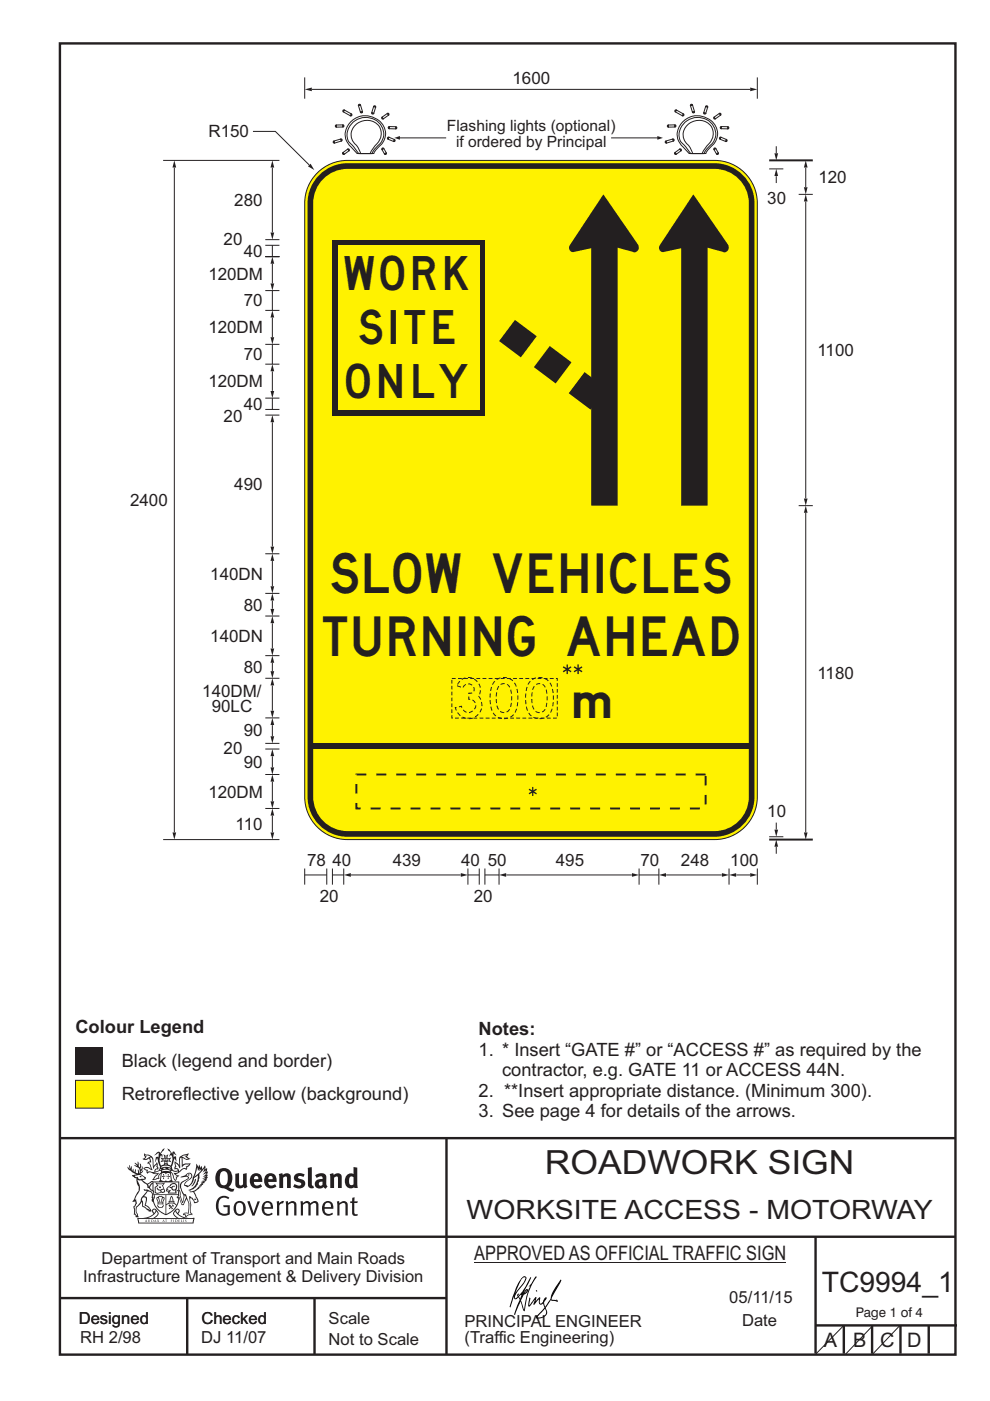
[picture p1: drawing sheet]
<svg xmlns="http://www.w3.org/2000/svg" width="210mm" height="297mm" viewBox="0 0 210 297" stroke-linecap="round" stroke-linejoin="round" font-family="sans-serif">
<g fill="none" stroke="#231f20" stroke-width=".51">
<path d="M12.7 9.2h190v278h-190zM12.7 241.3h189.9M94.7 241.4v45.8M12.7 275.2h82M12.7 262.2h190.1M39.7 275.2v12M66.7 275.2v12M173 262.2v24.8M173 281h30M179 281v6M185 281v6M191 281v6"/>
<path d="M197 281v6"/>
</g>
<g fill="#231f20">
<path d="M47 248.5a2.55 2.55 0 0 0 0 2.7l.3 .1a.81 .81 0 0 0 1-.9v-.6a1.04 1.04 0 0 0-1.1-1.5zM46.3 248.1a1.82 1.82 0 0 1 2.1-.2 1.82 1.82 0 0 1 .9 1.9 2.29 2.29 0 0 1-.8 1.9l.7 .3h.5l-.2 .6a2.87 2.87 0 0 1-2-.7 2.12 2.12 0 0 1-1.7-3.1z" fill-rule="evenodd"/>
<path d="M49.9 248.9l.8-.2v2a.46 .46 0 0 0 .2 .6 .46 .46 0 0 0 .7-.2v-2.2l.7-.2v2.4l.2 .5-.6 .4-.2-.3a1.02 1.02 0 0 1-1.2 .2 1.02 1.02 0 0 1-.6-1.1z" fill-rule="evenodd"/>
<path d="M54 249.5l-.1 .5h.9a.49 .49 0 0 0-.2-.6 .49 .49 0 0 0-.6 .1zM53.4 249.2a1.34 1.34 0 0 1 1.6-.3 1.34 1.34 0 0 1 .6 1.5v.2h-1.7a.77 .77 0 0 0 .5 .8 .77 .77 0 0 0 .9-.3l.3 .4a1.59 1.59 0 0 1-2.1 .2 1.59 1.59 0 0 1-.4-2z" fill-rule="evenodd"/>
<path d="M57 249.5l-.1 .5h.9a.49 .49 0 0 0-.2-.6 .49 .49 0 0 0-.6 .1zM56.4 249.2a1.34 1.34 0 0 1 1.6-.3 1.34 1.34 0 0 1 .7 1.5v.2h-1.8a.77 .77 0 0 0 .5 .8 .77 .77 0 0 0 .9-.3l.3 .4a1.59 1.59 0 0 1-2 .2 1.59 1.59 0 0 1-.5-2z" fill-rule="evenodd"/>
<path d="M59.1 248.9l.8-.2 .1 .4a.95 .95 0 0 1 1-.3 .95 .95 0 0 1 .7 .8v2.3h-.8v-2.3a.46 .46 0 0 0-.8 .1v2.2h-.9z" fill-rule="evenodd"/>
<path d="M62.5 249.1a1.75 1.75 0 0 1 2.1-.1l-.2 .5-.6-.2a.43 .43 0 0 0-.6 .3l.4 .3a1.04 1.04 0 0 1 1.2 1.2 1.04 1.04 0 0 1-1.4 .9l-1.2-.4 .3-.6 1 .4 .4-.4a.88 .88 0 0 0-1-.5l-.4-.2-.1-.4z" fill-rule="evenodd"/>
<path d="M65.3 247.6l.8-.2 .1 3.8 .2 .2 .2 .5a.88 .88 0 0 1-1-.1 .88 .88 0 0 1-.3-1z" fill-rule="evenodd"/>
<path d="M67.8 250.6a.43 .43 0 0 0-.1 .7 .43 .43 0 0 0 .7-.1v-.7zM66.8 249.2a1.7 1.7 0 0 1 2.4 .1v1.8l.3 .4-.4 .5-.5-.3a1.03 1.03 0 0 1-1.7-.2 1.03 1.03 0 0 1 .8-1.5h.7v-.4a.8 .8 0 0 0-1.2 .1z" fill-rule="evenodd"/>
<path d="M69.9 248.9l.8-.2 .1 .4a.95 .95 0 0 1 1-.3 .95 .95 0 0 1 .7 .8v2.3h-.8v-2.3a.46 .46 0 0 0-.8 .1v2.2h-.8z" fill-rule="evenodd"/>
<path d="M74.3 249.5a1.48 1.48 0 0 0 0 1.7l.4 .1 .3-.2v-1.5l-.3-.2zM75 247.4l.8 .2 .1 4.3h-.7l-.1-.2a1.26 1.26 0 0 1-1.4 0 1.26 1.26 0 0 1-.6-1.3 1.29 1.29 0 0 1 .5-1.3 1.29 1.29 0 0 1 1.4-.2z" fill-rule="evenodd"/>
<path d="M46.4 253.9a1.72 1.72 0 0 1 2.2 0l-.2 .3a1.24 1.24 0 0 0-1.4-.1 1.24 1.24 0 0 0-.7 1.3 1.49 1.49 0 0 0 1.3 2l.7-.2v-1.3h-.9l-.1-.4h1.4v2a1.93 1.93 0 0 1-2.2-.1 1.93 1.93 0 0 1-.7-2.2l.2-.7z" fill-rule="evenodd"/>
<path d="M50.3 255.2a1.65 1.65 0 0 0 .3 2.2 .99 .99 0 0 0 1-1.5 .78 .78 0 0 0-.4-.8 .78 .78 0 0 0-.9 .1zM50 254.9a1.33 1.33 0 0 1 1.6-.1 1.33 1.33 0 0 1 .5 1.5 1.31 1.31 0 0 1-1.3 1.5 1.31 1.31 0 0 1-1.3-1.6l.1-.5z" fill-rule="evenodd"/>
<path d="M52.5 254.7l.4-.1 .9 2.6 .8-2.5h.5l-1.1 3h-.5z" fill-rule="evenodd"/>
<path d="M56.2 255.2l-.2 .7h1.4a.7 .7 0 0 0-.3-.8 .7 .7 0 0 0-.9 .1zM55.9 255a1.22 1.22 0 0 1 1.5-.2 1.22 1.22 0 0 1 .5 1.5h-1.9a.93 .93 0 0 0 .5 1 .93 .93 0 0 0 1.2-.2l.1 .3a1.43 1.43 0 0 1-1.7 .1 1.43 1.43 0 0 1-.6-1.7z" fill-rule="evenodd"/>
<path d="M58.7 254.8l.4-.2 .1 .5 .4-.3 .6-.2-.2 .6a.66 .66 0 0 0-.8 .6v1.9h-.4z" fill-rule="evenodd"/>
<path d="M60.6 254.8l.4-.2 .1 .5a.94 .94 0 0 1 1-.4 .94 .94 0 0 1 .8 .7v2.3h-.5l-.1-2.5a.81 .81 0 0 0-1.2 .3v2.2h-.4z" fill-rule="evenodd"/>
<path d="M63.7 254.7l.5-.1 .1 .5 .4-.3a.78 .78 0 0 1 1.1 .3 .9 .9 0 0 1 1-.5 .9 .9 0 0 1 .7 .8v2.3h-.4l-.1-2.5a.67 .67 0 0 0-1.1 .3v2.2h-.5v-2.4l-.4-.2-.7 .4v2.2h-.5z" fill-rule="evenodd"/>
<path d="M69 255.2l-.2 .7h1.4a.7 .7 0 0 0-.3-.8 .7 .7 0 0 0-.9 .1zM68.7 255a1.22 1.22 0 0 1 1.5-.2 1.22 1.22 0 0 1 .5 1.5h-1.9a.93 .93 0 0 0 .5 1 .93 .93 0 0 0 1.2-.2l.1 .3a1.44 1.44 0 0 1-1.7 .1 1.44 1.44 0 0 1-.6-1.7z" fill-rule="evenodd"/>
<path d="M71.4 254.8l.5-.2 .1 .5a.94 .94 0 0 1 1-.4 .94 .94 0 0 1 .7 .7v2.3h-.4l-.1-2.5a.81 .81 0 0 0-1.2 .3v2.2h-.5z" fill-rule="evenodd"/>
<path d="M74.7 254l.5-.2v.9h.7l-.1 .4h-.7l.1 2.2 .1 .1h.5l.1 .3a.75 .75 0 0 1-1.2-.6v-2h-.4v-.4h.4z" fill-rule="evenodd"/>
<path d="M30.8 244.9l1.1 .3-.9 .5h-.4l.5-.5zM31.8 245.5l.2-.1a2.44 2.44 0 0 1 .4 2l.1 .4 .7-1-.1 .6 .3 .3a.57 .57 0 0 0-.6 .8l-1-.2-.5 .2 .1-.5-.7-.2 .6-.2 1 .5 .1-.1-.6-1.3-.2-.1 .5-.1zM30.7 244.5l-.2 .4 .3 .4-.6 .4a1.04 1.04 0 0 0 1.4-.1l.2 .7h-.4l-.2 .4a.94 .94 0 0 1 .9 1.1l-.2-.1a1.16 1.16 0 0 0-1.5-.1l.3 .4 .4 .2 .1 .5 .2 .2v-.2a.94 .94 0 0 1 1.1 .2h.9l-1.2 1.2a1.13 1.13 0 0 0 1.2-.2l.4-.1-.1-.4 .5-.7a.83 .83 0 0 0-.6 1.1l-.3-.1-.7 .3 1.1-1.4-.5 .2-.5-.1 1.3-.5-.2-.2-.8 .4v-.3l.2-.2 .3 .1 .1-.3-.2-.4v-.6l-.2-.3-.6 .9v-.7a1.42 1.42 0 0 0-1.7-1.8z" fill-rule="evenodd"/>
<path d="M38.5 245.3l.5-.3 .7-.1-.6 .3 .8 .5h-.3zM38.3 245.5h.2l.1 2a1.69 1.69 0 0 1 1.5-.7l-.7 .5 .1 .5a1.1 1.1 0 0 0-1.5 .6l-.1-.5-.2-.2h-.5l.2-.4-.2-.7a1.42 1.42 0 0 1 .8 1.1l.2-.1zM37.1 246.2l.1 1-.2 .3v.5l.6-.1 .1 .2a.96 .96 0 0 1-1.1-.1l-.1 .1a1.06 1.06 0 0 0 1.3 .2v.1a.72 .72 0 0 1-1 .2l.3 .5 .6 .3-.4 .1-.1 .7-.3-.4-.3-1.1-.4-.4 .4 .9a1.54 1.54 0 0 0 .6 1.2l.2-.3a.58 .58 0 0 1 .5-.7l.1-.2h-.3l-.4-.3 .9-.5a.93 .93 0 0 1 1.1-.5l.1 .2 .2-.1 .1-.5a.99 .99 0 0 0 .7-.9l-1.3 .1-.4 .3v-1.5l.9 .4 .8-.3h-.3l-.5-.4 .4-.7-.7 .2a1.46 1.46 0 0 0-1.3 2.1v.4l-.2-.4z" fill-rule="evenodd"/>
<path d="M35.6 248.9l.2 .1-.1 .4h.3l-.3 .1v.5l-.1-.6h-.3l.3-.1z" fill-rule="evenodd"/>
<path d="M34.6 248.9l.2 .1-.1 .3 .4 .1h-.4v.6l-.1-.5-.3-.1h.3z" fill-rule="evenodd"/>
<path d="M34.3 248.8a.57 .57 0 0 1 .9 .2 .57 .57 0 0 1 .9-.2l.2 1.4-.2 .1a.57 .57 0 0 1-.9-.1 .69 .69 0 0 1-1.1 0zM34.2 248.1l-.3 2.1-.2 .4h2.9l-.1-.4-.3-2.1h-.2v.3l-.8-.1-.9 .1 .1-.3z" fill-rule="evenodd"/>
<path d="M34.2 252.4a.3 .3 0 0 0 .6 0 .3 .3 0 0 0-.6 0zM33.3 251l.3 .3-.3 .3a.79 .79 0 0 0 0 1.3l.8-.2-.1-.3a.55 .55 0 0 1-.7-.6h.1l.1 .3 .4 .1 .8-.2-.4-.7 .4-.3-.7 .1zM33 250.7l1.1 .2 .9-.2-.4 .7 .4 1.1a.56 .56 0 0 1-.8 .3l-.2 .1a.73 .73 0 0 1-.9 .1 .73 .73 0 0 1-.3-.9v-.4l.5-.4z" fill-rule="evenodd"/>
<path d="M35.6 251.9l.7-.5a.58 .58 0 0 1 1-.1 .58 .58 0 0 1-.5 .9l-.2-.3a.43 .43 0 0 1 .6-.3v-.1a.57 .57 0 0 0-.8 .2l-.2-.1-.3 .2 .4 .1a.55 .55 0 0 0 .9 .5v.5h-1.3l.3-.4-.1-.2-.6 .1 .2-.2-.2-.1zM35.4 251.8l-.1 .2a.39 .39 0 0 0 .2 .7l.3-.1-.2 .5h1.9l-.1-.8a.86 .86 0 0 0-.1-1.4 .86 .86 0 0 0-1.3 .4z" fill-rule="evenodd"/>
<path d="M36 254.8h.8v.2h-.8zM36.4 253.8l.2 .8h-.4zM36.4 253.5l-.3 .5-.1 .6h-.2v.4l-.7 .4 .1 .2a1.48 1.48 0 0 1 2.2 .1l.2-.1-.6-.5v-.5h-.2l-.1-.6z" fill-rule="evenodd"/>
<path d="M35.8 255.4l.3 .1 .2 .3 .3-.2-.2-.2a.38 .38 0 0 1 .4 .5l-.1-.2-.3 .3 .3 .2-.3 .2-.1-.3-.4 .3-.1-.2 .4-.3-.2-.1-.1 .1z" fill-rule="evenodd"/>
<path d="M34.5 254h.2v.2l-.3 .6h-.1zM33.6 255.3h.9v.2a.55 .55 0 0 1-.8 .4v-.2h-.2zM33.4 254h.2l.2 .8h-.2zM33.6 255h.8l.1 .1-.8 .1zM33.8 253.7h.5l-.2 1.1h-.2zM33.3 253.8l-.1 .3 .3 1.2a.48 .48 0 0 0-.1 .5 .48 .48 0 0 0 .4 .3l.6-.1a.49 .49 0 0 0 .2-.7l.3-1.2-.1-.3a1.42 1.42 0 0 0-1.5 0z" fill-rule="evenodd"/>
<path d="M33.6 251.6h.5l.1 .3h-.4z" fill-rule="evenodd"/>
<path d="M41.3 250.1l.3-.2-.2 .9-.6 .7h-.2l.5-.7z" fill-rule="evenodd"/>
<path d="M39.7 249l.3-.2 .5 .2a.88 .88 0 0 1-.6 1.1 1.22 1.22 0 0 0-.8 1.3l.5 .2a.72 .72 0 0 0 .9-.4l.5-.8 .2-.6 .8-.6v.3a2.85 2.85 0 0 1-2 2.8l.1 .1a2.13 2.13 0 0 0 1.9-1.5l-.1-.2a2.01 2.01 0 0 0 .3-1.8l1.2-1.3-.4 1 .7-.5-.7 1 .8-.4-.8 .8 .7-.1-.9 .5 .8-.1-.8 .4h.7l-.8 .3 .3 .2h-.4l.2 .4-.4-.1 .2 .3h-.4l.1 .3h-.1a2.16 2.16 0 0 1-2 1l.1 .2h.4a.76 .76 0 0 1 .7 .7l.5 1.2-.6 .2a1.45 1.45 0 0 0-1.2-1.3l.3 1.8-.1 1.9 .4 .2a1.07 1.07 0 0 0-1.2 .4v-.3l-.5-.2a.87 .87 0 0 1 1-.1l.1-.7a4.4 4.4 0 0 0-.6-3.1l-.1-.3h-.2a2.16 2.16 0 0 1-.7-2.2l.3-.3 1.2-.8a.55 .55 0 0 0-.4-.7zM37.8 252.4a.76 .76 0 0 1 .3 1.1l.6 1.6 .4-1.7 .2 .1a.61 .61 0 0 1-.1 .9l-.3 .9h-.2l-.7-1.6-.3 .1a1.18 1.18 0 0 0 .1-1.4zM41.8 247.5l.2 .8 .3-.6v.6l.3-.5a1.9 1.9 0 0 1-1.1 1.4l-.3 .3zM38.2 249.6l1.4-.1 .2 .1v.3l-.5 .3a1.26 1.26 0 0 0-1 1.9l.2 .7a1.84 1.84 0 0 1 .2 2l-.4-1.3a.96 .96 0 0 0-.4-1.3l-.4 .3a.78 .78 0 0 1-.1 1.3l.2 .2h.4l.4 1.1a.38 .38 0 0 0 .2 .4 .38 .38 0 0 0 .4-.1l.6-1.2a2.94 2.94 0 0 1 .3 2.5v.5l-.8-.1-.3 .4v.2l.4-.1 .1 .4 .2 .1a1.02 1.02 0 0 1 1.3-.5l-.1-.4-.3-.1 .2-1.7-.3-1.4 .1 .1a1.14 1.14 0 0 1 .7 .9 .63 .63 0 0 0 .9-.2 .63 .63 0 0 0-.2-.8l-.6-1.3 .9-.6 .2-.3 .2-.1v-.2h.3l-.1-.3h.4l-.1-.3 .5-.1-.2-.2 .5-.4 .1-.2-.3 .1 .5-.6-.3 .1 .3-.6-.4 .1 .4-.5v-.3l-.3 .2 .1-.6v-.3l-.4 .3-.1-.8-.5 .8-.2-.7-.2 .5-.3-.8-.1 .6-.5-.8-.1 1.4-.7 1.9a1.81 1.81 0 0 1-.9 1.4l-.6-.2a1.75 1.75 0 0 1 1.1-1.2 .75 .75 0 0 0 .1-1.3 .75 .75 0 0 0-1.2 .5z" fill-rule="evenodd"/>
<path d="M41.2 254.2l.3-.1 .1 .3h-.4z" fill-rule="evenodd"/>
<path d="M29.4 258.4h11.6l-.2 .8h-11.3zM31.3 258.2l.5-.1a2.48 2.48 0 0 0 1.4-1.3l.2 .6-.5 .5-.4 .3zM32.5 256.6l.3-.2 .2 .2-.3 .6zM37.2 256.8a2.65 2.65 0 0 0 1.8 1.4h-1.1l-.5-.3-.5-.5zM37.4 256.6l.2-.2 .3 .2-.3 .6zM29.2 258.2l.1 1.2h11.7l.3-1.1-.2-.1a4.1 4.1 0 0 1-3.3-.9l.3-.4-.1-.5a1.06 1.06 0 0 0-1.3 .9l.2 .4 .6 .5h-4.7l.3-.1a.84 .84 0 0 0 .6-.7 .84 .84 0 0 0-.5-.9l-.3-.2-.5 .1-.1 .5 .3 .4a4.2 4.2 0 0 1-3.4 .9z" fill-rule="evenodd"/>
<path d="M31 258.7l.1 .2h-.2zM31 258.6l-.3 .5 .4-.1 .2 .1z" fill-rule="evenodd"/>
<path d="M31.3 258.6h.2v.4a.25 .25 0 0 0 .3-.1 .25 .25 0 0 0-.1-.3h.1a.29 .29 0 0 1 0 .4 .29 .29 0 0 1-.4 0 .29 .29 0 0 1 0-.4z" fill-rule="evenodd"/>
<path d="M32.2 258.6a.22 .22 0 0 1 .3 .2 .22 .22 0 0 1-.3 .2zM32 258.6v.5a.33 .33 0 0 0 .5-.1 .33 .33 0 0 0 0-.4 .33 .33 0 0 0-.5 0z" fill-rule="evenodd"/>
<path d="M32.9 258.7l.1 .2h-.2zM32.9 258.6l-.2 .5 .3-.1 .2 .1z" fill-rule="evenodd"/>
<path d="M33.3 258.6h.2v.2l.3-.2-.2 .2 .2 .3-.3-.2-.1 .2h-.1l.2-.3z" fill-rule="evenodd"/>
<path d="M34.7 258.7l.1 .2h-.2zM34.7 258.6l-.3 .5 .4-.1 .2 .1z" fill-rule="evenodd"/>
<path d="M35 258.6h.4h-.1v.5h-.2l.1-.5z" fill-rule="evenodd"/>
<path d="M36.2 258.6h.3h-.2v.2h.2h-.2l.1 .3h-.2z" fill-rule="evenodd"/>
<path d="M36.7 258.6h.2v.5h-.2z" fill-rule="evenodd"/>
<path d="M37.3 258.6a.22 .22 0 0 1 .3 .2 .22 .22 0 0 1-.3 .2zM37.1 258.6v.5a.33 .33 0 0 0 .5-.1 .33 .33 0 0 0 0-.4 .33 .33 0 0 0-.5 0z" fill-rule="evenodd"/>
<path d="M37.8 258.6h.3h-.1v.2h.1h-.1v.2l.1 .1h-.3z" fill-rule="evenodd"/>
<path d="M38.3 258.6h.3l-.1 .4 .2 .1h-.4z" fill-rule="evenodd"/>
<path d="M38.9 258.6h.2v.5h-.2z" fill-rule="evenodd"/>
<path d="M39.3 258.6h.2l-.2 .1 .2 .2-.1 .2h-.1v-.2l.2 .1z" fill-rule="evenodd"/>
<path d="M34.2 247.4a1.51 1.51 0 0 1 2 .2 2.67 2.67 0 0 0-2.1 0zM35.7 247.6l.4 .2 .1 .2-.4-.1zM34.6 247.7l.4-.1 .2 .2h-.4zM34 247.9l.3 .1-.3 .1zM34.9 246.9l.3-.2 .2 .2zM34.9 245.7h.2v.4h-.2zM35 245.1l.2 .2 .2-.2-.1 .4h-.2zM35.1 246.3h.2l.1 .4-.2-.2-.2 .2zM35.3 245.7h.2v.4h-.2zM34.4 245.7l.3 .1v.2l-.3 .1 .2-.2zM35.7 245.8l.3-.1-.2 .2 .2 .2-.4-.1zM32.7 244.9l1-.5-.1 1-.2-.1-.4 .1-.2 1.1 .5-1 .2 .9a1.84 1.84 0 0 1 .3 1.7l.4 .1a2.48 2.48 0 0 1 2.2 .1l.2-.3-.2-.7 .7-1.7 .4 .6-.2-1-.2-.1-.2 .3v-.9l.6 .4-.6-.7h-.3l-.1 .4-.5-.8-.5-.3 .2 .4 .5 .6-.4 .7 .4-.3a2.06 2.06 0 0 1 0 2.2l-.6-.2-.1-.6 .1-.1 .8 .2-.4-.5 .4-.5-.7 .2-.2-.2 .2-.7-.5 .4-.5-.4 .2 .7-.2 .2-.7-.2 .4 .5-.4 .5 .7-.2 .2 .1-.2 .6-.5 .2a2.02 2.02 0 0 1 0-2.2l.3 .5-.1-.6-.3-.1 .8-1.2-.5 .3-.4 .7-.2-.3a.8 .8 0 0 0-.8 .5z" fill-rule="evenodd"/>
<path d="M29.2 250.1l.3 .2a.61 .61 0 0 1 .8 .3l.3 .2a.8 .8 0 0 1 .6 1l.4 .1 .5 .6a1 1 0 0 1 .5 1l-.1 .7v-.5h-.1a.96 .96 0 0 0-.8-1.3l-.3-.2h-.6l-.1-.1-.2 .1 .2 .3h.5l-1.1 1.4-.2 .9-.4 .6a1.33 1.33 0 0 0-.5 1.8l.2 .5a1.26 1.26 0 0 1-.5-1.4l-.1-.4a1.56 1.56 0 0 0 .4-1.7l-.3 .2 .2-.5a3.2 3.2 0 0 0 .7-3zM30.4 253.9h.4a2.06 2.06 0 0 1-.1 1.6l.7 .5 .4 .5-.6-.2-.8-.6-.1-.9a.51 .51 0 0 1 .1-.9zM28.6 249.3a1.52 1.52 0 0 1 2.1 .6l-1.1 .1-.2-.1-.2-.4-.4 .1zM27.5 247v.8l-.3-.4-.2 .1a3.1 3.1 0 0 0 2 1.5l-1 .1 .5 .6 .5 .1v1.1a1.84 1.84 0 0 1-.2 2.5l-.4 .9-.4 .4 .3 .1 .4-.1 .1 .4-.2 .5-.3 .2 .1 1.8 .2-.1 .2 .6h.2l.4-.1-.1-.5a1.3 1.3 0 0 1-.1-1.6l.8-1.1 .2 1.1 .6 .2 .4 .6 .2-.2 .2 .4 .5-.1a1.85 1.85 0 0 0-1.2-1.3l.1-.3a1.39 1.39 0 0 0 0-1.5h-.5l.5-.6a.66 .66 0 0 1 .9-.4 .66 .66 0 0 1 .3 .9l-.1 .4h.2v.1l-.2 .3 .2 .5 .2-.3a2.24 2.24 0 0 0 .1-2.2 .73 .73 0 0 1-.7-.6 .73 .73 0 0 1 .5-.8l.1-.2a.94 .94 0 0 0-.9 .8 .48 .48 0 0 1-.1-.5 .48 .48 0 0 1 .5-.3l.5-.3a.51 .51 0 0 0-.8 .2l-.5 .3-1-.8 .6-.1 .1-.5-1.1-.7 .5-.4v-.4l-.5 .5 .1-.2a.69 .69 0 0 0 .2-1.1v.5l-.3 .2 .1-1.1-.3-.2 .1 .6-.1 .2-.4-1.2v.6l-.7-.3 .6 .6-.6-.2 .2 .3a1 1 0 0 1 .8 1.5l-.2-.8v.8l-.5-.2-.1-.7-.2 .6-.2-.1v-.6l-.2 .4-.2-.2 .1-.7-.2 .5z" fill-rule="evenodd"/>
<path d="M29.5 249.5l.3-.2 .3 .3z" fill-rule="evenodd"/>
<path d="M32.4 250.5h5.6v2l-.2-.1v-1.7h-5.2v2.5h5.2v-.8l.1 .2-.1 1.1v-.3h-2.5v4a4.1 4.1 0 0 0 2.6-3.6l.1-.1a4 4 0 0 1-2.8 3.9 4.2 4.2 0 0 1-2.8-4.7l.1 1.3 .1-.1a3.8 3.8 0 0 0 2.5 3.3v-4h-2.5l-.2-.9z" fill-rule="evenodd"/>
<circle cx="40" cy="249.1" r=".17"/>
</g>
<path d="M100.6 267.7h66.2" fill="none" stroke="#231f20" stroke-width=".21"/>
<g fill="#000">
<path d="M111.6 273.7l.2-.2-.5 .7zM110.4 274.5l.2 .1-.3 .8-.2-.5zM110.9 270.9h.5a9.3 9.3 0 0 1-2 3.1l-.1 .3 1-2.5zM110.6 271a14.7 14.7 0 0 0-2.2 4.9l-.3 1.2 .1 .1 .8-2.3a.42 .42 0 0 0 .2 .6 .42 .42 0 0 0 .6-.3l.2-.1 .2 .5-1.1 3.2h.2l1.1-2.9 .6 1.9 .2 .2 .2-.5a13.5 13.5 0 0 1 2-6.2l.4-.5-.1-.2-1.6 2.1 .4-.1a14.9 14.9 0 0 0-1.3 5.1l-.4-1.1a1.39 1.39 0 0 1 .2-1.9l.1-.2a.92 .92 0 0 0 .8-1.2 .75 .75 0 0 0-.8 .7l-.1 .2 1.6-3.4h-.1l-.4 .7a10.5 10.5 0 0 1-2.2 3.3l.2-.5a.32 .32 0 0 0-.4 .2 .32 .32 0 0 0 .1 .4l-.5 .4a3.2 3.2 0 0 1 1.1-2.3l.5-.6a2.49 2.49 0 0 0 .7-1.6l-.4-.2z" fill-rule="evenodd"/>
<path d="M113.7 273.6l.3 .2h-.3z" fill-rule="evenodd"/>
<path d="M115.6 277.5a1.15 1.15 0 0 1 .1 1.3 1.15 1.15 0 0 1-1.2 .5l-.6 .1zM112.2 275.2l-.2 1.6 .2 .2 1.2-1.5-.2 1.1 1.1-1.1a.94 .94 0 0 0 .4 1.1l.5-.3 .3 .9-1.2 1.3a.98 .98 0 0 0-.5 1 1.9 1.9 0 0 0 2.3-1.3l-.1-.2a1.02 1.02 0 0 1 .2-1.4l.6-1 1.5 .3-.2-.4v.2l-1.1-.1v-.3l2-3.6 .1-.2-.2-.2-1.7 2.8a6.6 6.6 0 0 1-1.6 2.9l-.1-.2a1.01 1.01 0 0 1 .4-1.4l.1-.2-.3-.1-.4 .4-.1 .5-.6 .4-.1-.4 .1-.9-.2-.1-.9 1 .3-1h-.2l-1.4 1.8 .3-1.5v-.1z" fill-rule="evenodd"/>
</g>
<path d="M41.4 281.2h14.2v4.7h-14.2z" fill-rule="evenodd" fill="#fff" stroke="#fff" stroke-width=".21"/>
<path d="M16 222h5.9v5.9h-5.9z" fill="#231f20"/>
<path d="M16 229.1h5.9v5.8h-5.9z" fill-rule="evenodd" fill="#fff200" stroke="#231f20" stroke-width=".21"/>
<path d="M179 281l-6.1 6.2M185 281.2l-5.7 6M190.8 281.1l-5.7 6" fill="none" stroke="#231f20" stroke-width=".21"/>
<path d="M67.3 36.7a9 9 0 0 1 6.4-2.7h77.9a9.1 9.1 0 0 1 9 9.1v125.9a9.1 9.1 0 0 1-9 9h-77.9a9.1 9.1 0 0 1-9.1-9v-125.9a9 9 0 0 1 2.7-6.4z" fill-rule="evenodd" fill="#fff200" stroke="#231f20" stroke-width=".21"/>
<path d="M67.7 37.1a8.4 8.4 0 0 1 6-2.5h77.9a8.5 8.5 0 0 1 8.4 8.5v125.9a8.5 8.5 0 0 1-8.4 8.4h-77.9a8.5 8.5 0 0 1-8.5-8.4v-125.9a8.4 8.4 0 0 1 2.5-6z" fill-rule="evenodd" fill="#231f20"/>
<path d="M68.2 38.3a7.2 7.2 0 0 1 5.5-2.5h77.9a7.3 7.3 0 0 1 7.2 7.3v125.9a7.3 7.3 0 0 1-7.2 7.2h-77.9a7.3 7.3 0 0 1-7.3-7.2v-125.9a7.2 7.2 0 0 1 1.8-4.8z" fill-rule="evenodd" fill="#fff200"/>
<path d="M147.1 41.2l7.2 10.5a1.01 1.01 0 0 1 .2 1.2 1.01 1.01 0 0 1-1.1 .5l-3.3-.9v54.7h-5.6v-54.6l-3.7 .8a.93 .93 0 0 1-.9-.5 .93 .93 0 0 1 .1-1.1z" fill-rule="evenodd" fill="#231f20"/>
<path d="M129.6 29.2h10" fill="none" stroke="#231f20" stroke-width=".21"/>
<path d="M139.4 28.8l1.2 .4-1.2 .4z" fill="#231f20"/>
<path d="M84.7 29.2h9.9" fill="none" stroke="#231f20" stroke-width=".21"/>
<path d="M83.6 29.2l1.2-.4v.8z" fill="#231f20"/>
<path d="M66 157.6h92.9v1.2h-92.9z" fill="#231f20"/>
<path d="M57.8 173v3.5" fill="none" stroke="#231f20" stroke-width=".21"/>
<g fill="#231f20">
<path d="M57.4 176.5h.8l-.4 1.5z"/>
<path d="M57.8 171.4l.4 1.5h-.8z"/>
</g>
<path d="M57.8 165.8v4.1" fill="none" stroke="#231f20" stroke-width=".21"/>
<g fill="#231f20">
<path d="M57.4 169.9h.8l-.4 1.5z"/>
<path d="M57.8 164.2l.4 1.5h-.8z"/>
</g>
<path d="M57.8 78.8v4.1" fill="none" stroke="#231f20" stroke-width=".21"/>
<g fill="#231f20">
<path d="M57.4 82.9h.8l-.4 1.5z"/>
<path d="M57.8 77.2l.4 1.5h-.8z"/>
</g>
<path d="M57.8 67.4v4.1" fill="none" stroke="#231f20" stroke-width=".21"/>
<g fill="#231f20">
<path d="M57.4 71.5h.8l-.4 1.5z"/>
<path d="M57.8 65.8l.4 1.5h-.8z"/>
</g>
<path d="M57.8 56v4.1" fill="none" stroke="#231f20" stroke-width=".21"/>
<g fill="#231f20">
<path d="M57.4 60.1h.8l-.4 1.5z"/>
<path d="M57.8 54.4l.4 1.5h-.8z"/>
</g>
<path d="M57.8 35.6v13.7" fill="none" stroke="#231f20" stroke-width=".21"/>
<g fill="#231f20">
<path d="M57.4 49.3h.8l-.4 1.5z"/>
<path d="M57.8 34l.4 1.5h-.8z"/>
</g>
<path d="M57.8 160.4v2.3" fill="none" stroke="#231f20" stroke-width=".21"/>
<g fill="#231f20">
<path d="M57.4 162.7h.8l-.4 1.5z"/>
<path d="M57.8 158.8l.4 1.5h-.8z"/>
</g>
<path d="M57.8 153.8v2.3" fill="none" stroke="#231f20" stroke-width=".21"/>
<g fill="#231f20">
<path d="M57.4 156.1h.8l-.4 1.5z"/>
<path d="M57.8 152.2l.4 1.5h-.8z"/>
</g>
<path d="M57.8 140.6v1.7" fill="none" stroke="#231f20" stroke-width=".21"/>
<g fill="#231f20">
<path d="M57.4 142.3h.8l-.4 1.5z"/>
<path d="M57.8 139l.4 1.5h-.8z"/>
</g>
<path d="M57.8 127.4v1.7" fill="none" stroke="#231f20" stroke-width=".21"/>
<g fill="#231f20">
<path d="M57.4 129.1h.8l-.4 1.5z"/>
<path d="M57.8 125.8l.4 1.5h-.8z"/>
</g>
<path d="M57.8 61.6v4.2M57.8 73v4.2M57.8 84.4v2.4M57.8 145.4v5.3" fill="none" stroke="#231f20" stroke-width=".21"/>
<g fill="#231f20">
<path d="M57.4 150.7h.8l-.4 1.5z"/>
<path d="M57.8 143.8l.4 1.5h-.8z"/>
</g>
<path d="M57.8 132.2v5.3" fill="none" stroke="#231f20" stroke-width=".21"/>
<g fill="#231f20">
<path d="M57.4 137.5h.8l-.4 1.5z"/>
<path d="M57.8 130.6l.4 1.5h-.8z"/>
</g>
<path d="M57.8 119v5.3" fill="none" stroke="#231f20" stroke-width=".21"/>
<g fill="#231f20">
<path d="M57.4 124.3h.8l-.4 1.5z"/>
<path d="M57.8 117.4l.4 1.5h-.8z"/>
</g>
<path d="M57.8 89.6v26.3" fill="none" stroke="#231f20" stroke-width=".21"/>
<g fill="#231f20">
<path d="M57.4 115.9h.8l-.4 1.5z"/>
<path d="M57.8 88l.4 1.5h-.8z"/>
</g>
<g fill="none" stroke="#231f20" stroke-width=".21">
<path d="M66.2 19h92.9M34.6 34h24.7M70.7 30l.2 .3h-.2zM70.8 29.9l1.5-.4 .1 .4-1.5 .4zM71.2 26.6l.1-.1v.5l-.2-.2zM71.3 26.5h1.4v.4l-1.4 .1zM72.3 29.5a.23 .23 0 0 1 .3 .1 .23 .23 0 0 1-.2 .3zM72.7 26.5a.23 .23 0 0 1 .3 .2 .23 .23 0 0 1-.3 .2zM72.7 32.3l1-.7 .3 .4-1 .7zM72.7 32.3l.3 .4a.23 .23 0 0 1-.3 0 .23 .23 0 0 1 0-.4zM72.8 23.4l.2-.1-.2 .4zM73 23.3l1.5 .9-.2 .4-1.5-.9z"/>
<path d="M73.7 31.6a.23 .23 0 0 1 .4 .1 .23 .23 0 0 1-.1 .3zM74.2 26a4.4 4.4 0 0 1 4.5-1.3 4.4 4.4 0 0 1 3.1 3.6 4.2 4.2 0 0 1-1.9 3.2l-.6 1h-3.6l-1.3-1.4a3.4 3.4 0 0 1-.2-5.1zM74.5 24.2a.22 .22 0 0 1 .1 .3 .22 .22 0 0 1-.3 .1zM74.7 26.1a3.9 3.9 0 0 1 4.2-1 3.9 3.9 0 0 1 2.5 3.6 4 4 0 0 1-1.8 2.7l-.7 1.2h-2.8l-1.2-1.6a3.1 3.1 0 0 1-.2-4.9zM75.4 26.5a3.3 3.3 0 0 1 5.3 .8 3.6 3.6 0 0 1-1.4 3.9l-.8 1.4h-2l-.7-1.6a2.87 2.87 0 0 1-.4-4.5zM76 22.4l.5-.1 .4 1.4-.4 .1zM76.1 22.1l.4 .2-.5 .1zM76.5 23.8l.4-.1a.23 .23 0 0 1-.2 .2 .23 .23 0 0 1-.2-.1zM78.8 23.9l.5 .1-.2 .2zM79.3 22.6l.4 .1-.4 1.3-.5-.1zM79.3 22.5h.3l.1 .2zM81 31.7l.4-.2 .5 .9-.3 .3z"/>
<path d="M81 31.5h.4l-.4 .2zM81 24.8l1.2-.8 .2 .4-1.1 .8zM81 24.8l.3 .4a.22 .22 0 0 1-.3 0 .22 .22 0 0 1 0-.4zM81.6 32.7l.3-.3a.22 .22 0 0 1 0 .3 .22 .22 0 0 1-.3 0zM82.2 24a.22 .22 0 0 1 .3 .1 .22 .22 0 0 1-.1 .3zM82.2 29.2l.3-.1-.2 .4zM82.4 26.9l.2-.1v.5l-.2-.2zM82.5 29.1l1.2 .5-.2 .4-1.2-.5zM82.6 26.8l1.4 .1-.1 .4h-1.4zM83.7 29.6a.23 .23 0 0 1 .1 .3 .23 .23 0 0 1-.3 .1zM84 26.9a.22 .22 0 0 1 .2 .2 .22 .22 0 0 1-.3 .2zM141.2 30l.2 .3h-.3z"/>
<path d="M141.2 29.9l1.5-.4 .1 .4-1.4 .4zM141.6 26.6l.2-.1v.5l-.2-.2zM141.8 26.5h1.3l.1 .4-1.4 .1zM142.7 29.5a.23 .23 0 0 1 .3 .1 .23 .23 0 0 1-.2 .3zM143.1 26.5a.23 .23 0 0 1 .3 .2 .23 .23 0 0 1-.2 .2zM143.2 32.3l1-.7 .2 .4-1 .7zM143.2 32.3l.2 .4a.23 .23 0 0 1-.3 0 .23 .23 0 0 1 .1-.4zM143.2 23.4l.3-.1-.3 .4zM143.5 23.3l1.5 .9-.3 .4-1.5-.9zM144.2 31.6a.23 .23 0 0 1 .3 .1 .23 .23 0 0 1-.1 .3zM144.6 26a4.4 4.4 0 0 1 4.5-1.3 4.4 4.4 0 0 1 3.1 3.6 4.2 4.2 0 0 1-1.8 3.2l-.7 1h-3.5l-1.3-1.4a3.4 3.4 0 0 1-.3-5.1zM145 24.2a.22 .22 0 0 1 0 .3 .22 .22 0 0 1-.3 .1z"/>
<path d="M145.1 26.1a3.9 3.9 0 0 1 4.2-1 3.9 3.9 0 0 1 2.5 3.6 4 4 0 0 1-1.7 2.7l-.8 1.2h-2.8l-1.2-1.6a3.1 3.1 0 0 1-.2-4.9zM145.9 26.5a3.3 3.3 0 0 1 5.2 .8 3.6 3.6 0 0 1-1.4 3.9l-.8 1.4h-2l-.7-1.6a2.87 2.87 0 0 1-.3-4.5zM146.4 22.4l.5-.1 .4 1.4-.4 .1zM146.5 22.1l.4 .2-.5 .1zM146.9 23.8l.4-.1a.23 .23 0 0 1-.2 .2 .23 .23 0 0 1-.2-.1zM149.3 23.9l.4 .1-.2 .2zM149.7 22.6l.4 .1-.4 1.3-.4-.1zM149.7 22.5h.3l.1 .2zM151.4 31.7l.4-.2 .6 .9-.4 .3zM151.5 31.5h.3l-.4 .2zM151.5 24.8l1.1-.8 .2 .4-1.1 .8zM151.5 24.8l.2 .4a.22 .22 0 0 1-.3-.1 .22 .22 0 0 1 .1-.3z"/>
<path d="M152 32.7l.4-.3a.22 .22 0 0 1-.1 .3 .22 .22 0 0 1-.3 0zM152.6 24a.22 .22 0 0 1 .3 .1 .22 .22 0 0 1-.1 .3zM152.6 29.2l.3-.1-.2 .4zM152.8 26.9l.2-.1v.5l-.2-.2zM152.9 29.1l1.2 .5-.2 .4-1.2-.5zM153 26.8l1.4 .1v.4h-1.4zM154.1 29.6a.23 .23 0 0 1 .1 .3 .23 .23 0 0 1-.3 .1zM154.4 26.9a.22 .22 0 0 1 .2 .2 .22 .22 0 0 1-.2 .2zM56.3 54.4h3M56.3 73h3M56.3 61.6h3M56.3 77.2h3"/>
<path d="M56.3 65.8h3M56.3 88h3M56.3 86.8h3M56.3 84.4h3M56.3 117.4h3M56.3 139h3M56.3 125.8h3M56.3 130.6h3M56.3 158.8h3M56.3 157.6h3M56.3 152.2h3M56.3 143.8h3"/>
<path d="M56.3 171.4h3M56.3 164.2h3"/>
</g>
<g fill="#231f20">
<path d="M64.6 19l1.5-.4v.7z"/>
<path d="M159.1 18.6l1.5 .4-1.5 .3z"/>
</g>
<path d="M64.6 16.4v4.5M53.7 27.9h4.7l7.2 7.1" fill="none" stroke="#231f20" stroke-width=".21"/>
<path d="M65.9 34.7l.8 1.3-1.4-.7z" fill="#231f20"/>
<path d="M37 35.6v140.9" fill="none" stroke="#231f20" stroke-width=".21"/>
<g fill="#231f20">
<path d="M36.6 176.5h.8l-.4 1.5z"/>
<path d="M37 34l.4 1.5h-.8z"/>
</g>
<path d="M70.4 50.8h32.4v37.3h-32.4z" fill="#231f20"/>
<path d="M71.6 52.1h30v34.7h-30z" fill="#fff200"/>
<path d="M56.3 50.8h3M56.3 52h3M56.3 54.4h3M57.8 52v2.4" fill="none" stroke="#231f20" stroke-width=".21"/>
<path d="M75.6 164.2h74.1v7.2h-74.1z" fill="none" stroke="#231f20" stroke-width=".41" stroke-dasharray="2.1 2.1" stroke-linecap="butt"/>
<path d="M112.3 167.2l.6 .4v-.7h.2v.7l.6-.4 .2 .3-.6 .3 .6 .4-.2 .2-.6-.3v.7h-.2v-.7l-.6 .3-.2-.2 .6-.4-.6-.3z" fill="#231f20"/>
<path d="M160.6 16.4v4.5M34.6 178h24.7M156.2 185.5h2.9" fill="none" stroke="#231f20" stroke-width=".21"/>
<g fill="#231f20">
<path d="M154.6 185.5l1.5-.4v.8z"/>
<path d="M159.1 185.1l1.5 .4-1.5 .4z"/>
</g>
<path d="M135.5 185.5h4.2M141.3 185.5h11.8" fill="none" stroke="#231f20" stroke-width=".21"/>
<g fill="#231f20">
<path d="M139.7 185.5l1.6-.4v.8z"/>
<path d="M153.1 185.1l1.5 .4-1.5 .4z"/>
</g>
<path d="M107.4 185.5h26.6" fill="none" stroke="#231f20" stroke-width=".21"/>
<g fill="#231f20">
<path d="M105.8 185.5l1.6-.4v.8z"/>
<path d="M134 185.1l1.5 .4-1.5 .4z"/>
</g>
<path d="M64.6 185.5h4.7M70.5 185.5h2.4M74.5 185.5h23.2M99.2 185.5h2.4M102.8 185.5h3" fill="none" stroke="#231f20" stroke-width=".21"/>
<g fill="#231f20">
<path d="M72.9 185.5l1.5-.4v.8z"/>
<path d="M97.7 185.1l1.5 .4-1.5 .4z"/>
</g>
<g fill="none" stroke="#231f20" stroke-width=".21">
<path d="M164.6 37.4v1.4M64.6 184.1v3.5M69.3 184.1v3.5M70.5 184.1v3.5M72.9 184.1v3.5M99.2 184.1v3.5M101.6 184.1v3.5M102.8 184.1v3.5M105.8 184.1v3.5M135.5 184.1v3.5M139.7 184.1v3.5M154.6 184.1v3.5"/>
<path d="M160.6 184.1v3.5"/>
</g>
<path d="M164.6 35.8l.4 1.5h-.7z" fill="#231f20"/>
<path d="M164.6 31v1.5" fill="none" stroke="#231f20" stroke-width=".21"/>
<path d="M164.3 32.5h.7l-.4 1.5z" fill="#231f20"/>
<path d="M164.6 174.4v1.5" fill="none" stroke="#231f20" stroke-width=".21"/>
<path d="M164.3 175.9h.7l-.4 1.5z" fill="#231f20"/>
<path d="M163.1 35.8h3M163.1 177.4h3M164.6 179.6v1.4" fill="none" stroke="#231f20" stroke-width=".21"/>
<path d="M164.6 178l.4 1.5h-.7z" fill="#231f20"/>
<path d="M163.1 34h9.3M170.9 108.8v67.7M163.1 178h9.3" fill="none" stroke="#231f20" stroke-width=".21"/>
<g fill="#231f20">
<path d="M170.5 176.5h.8l-.4 1.5z"/>
<path d="M170.9 107.2l.4 1.5h-.8z"/>
</g>
<path d="M170.9 42.8v62.9" fill="none" stroke="#231f20" stroke-width=".21"/>
<g fill="#231f20">
<path d="M170.5 105.7h.8l-.4 1.5z"/>
<path d="M170.9 41.2l.4 1.5h-.8z"/>
</g>
<path d="M170.9 35.6v4.1" fill="none" stroke="#231f20" stroke-width=".21"/>
<g fill="#231f20">
<path d="M170.5 39.7h.8l-.4 1.5z"/>
<path d="M170.9 34l.4 1.5h-.8z"/>
</g>
<path d="M169.4 41.2h3M169.4 107.2h3" fill="none" stroke="#231f20" stroke-width=".21"/>
<path d="M95.8 143.8h22.4v8.4h-22.4z" fill="none" stroke="#231f20" stroke-width=".21" stroke-dasharray=".8 .5" stroke-linecap="butt"/>
<g fill="#231f20">
<path d="M119.5 141.3l.7 .3v-.7h.2v.7l.7-.3 .1 .2-.6 .4 .6 .4-.1 .2-.7-.3v.7h-.2v-.7l-.7 .4-.1-.3 .6-.4-.6-.4z"/>
<path d="M121.8 141.3l.7 .3v-.7h.3v.7l.6-.3 .1 .2-.6 .4 .6 .4-.1 .2-.6-.3v.7h-.3v-.7l-.7 .4-.1-.3 .6-.4-.6-.4z"/>
</g>
<g fill="#231f20">
<path d="M124 78.9l-3.4 4.5 4.6 3.4 3.4-4.4zM116.6 73.4l-3.4 4.4 4.7 3.5 3.3-4.5zM109.2 67.8l-3.3 4.5 4.6 3.5 3.3-4.5z" fill-rule="evenodd"/>
<path d="M128 41.2l7.2 10.5a1.01 1.01 0 0 1 .2 1.2 1.01 1.01 0 0 1-1.1 .5l-3.3-.9v54.7h-5.6v-54.6l-3.7 .8a.93 .93 0 0 1-.9-.5 .93 .93 0 0 1 .1-1.1z" fill-rule="evenodd"/>
</g>
<g font-size="8.4" fill="#231f20">
<text x="70.3" y="125.8">SLOW VEHICLES</text>
<text x="68.6" y="139">TURNING AHEAD</text>
<text x="96.6" y="152.2">300</text>
</g>
<g font-size="7.2" fill="#231f20">
<text x="73" y="61.5">WORK</text>
<text x="76.3" y="73">SITE</text>
<text x="73.4" y="84.4">ONLY</text>
</g>
<text font-size="7.1" fill="#231f20" x="115.5" y="249">ROADWORK SIGN</text>
<text font-size="6" fill="#231f20" x="174.3" y="274">TC9994_1</text>
<text font-size="5.6" fill="#231f20" x="99" y="258.4">WORKSITE ACCESS - MOTORWAY</text>
<text font-size="5.4" fill="#231f20" x="121.7" y="152.2">m</text>
<g font-size="4.2" fill="#231f20">
<text x="100.6" y="267.2">APPROVED AS OFFICIAL TRAFFIC SIGN</text>
<text x="174.7" y="285.6">A</text>
<text x="181" y="285.6">B C</text>
<text x="192.4" y="285.6">D</text>
</g>
<g font-size="3.9" fill="#231f20">
<text x="16" y="219">Colour Legend</text>
<text x="101.5" y="219.5">Notes:</text>
<text x="25.8" y="226.2">Black (legend and border)</text>
<text x="101.5" y="223.9">1. * Insert “GATE #” or “ACCESS #” as required by the</text>
<text x="25.8" y="233.2">Retroreflective yellow (background)</text>
<text x="101.5" y="232.5">2. **Insert appropriate distance. (Minimum 300).</text>
<text x="106.5" y="228.2">contractor, e.g. GATE 11 or ACCESS 44N.</text>
<text x="101.5" y="236.9">3. See page 4 for details of the arrows.</text>
</g>
<g font-size="3.6" fill="#231f20">
<text x="108.7" y="17.8">1600</text>
<text x="44.2" y="29.1">R150</text>
<text x="173.6" y="38.9">120</text>
<text x="49.7" y="43.7">280</text>
<text x="162.7" y="43.3">30</text>
<text x="47.4" y="52">20</text>
<text x="44.2" y="59.3">120DM</text>
<text x="51.7" y="54.5">40</text>
<text x="51.7" y="65">70</text>
<text x="44.2" y="70.7">120DM</text>
<text x="51.7" y="76.4">70</text>
<text x="173.4" y="75.5">1100</text>
<text x="44.2" y="82.1">120DM</text>
<text x="47.4" y="89.6">20</text>
<text x="51.7" y="86.9">40</text>
<text x="27.6" y="107.3">2400</text>
<text x="49.7" y="104">490</text>
<text x="44.6" y="122.9">140DN</text>
<text x="51.7" y="129.5">80</text>
<text x="44.6" y="136.1">140DN</text>
<text x="51.7" y="142.7">80</text>
<text x="173.4" y="143.9">1180</text>
<text x="42.9" y="147.7">140DM/</text>
<text x="44.9" y="150.9">90LC</text>
<text x="47.4" y="160">20</text>
<text x="51.7" y="156.1">90</text>
<text x="51.7" y="162.7">90</text>
<text x="44.2" y="169.1">120DM</text>
<text x="162.7" y="173.2">10</text>
<text x="50" y="176">110</text>
<text x="65.2" y="183.7">78</text>
<text x="70.5" y="183.7">40</text>
<text x="83.3" y="183.7">439</text>
<text x="97.8" y="183.7">40</text>
<text x="103.4" y="183.7">50</text>
<text x="117.9" y="183.7">495</text>
<text x="135.9" y="183.7">70</text>
<text x="144.4" y="183.7">248</text>
<text x="154.9" y="183.7">100</text>
<text x="67.8" y="191.2">20</text>
<text x="100.5" y="191.2">20</text>
</g>
<g font-size="3.5" fill="#231f20">
<text x="21.5" y="267.9">Department of Transport and Main Roads</text>
<text x="17.7" y="271.8">Infrastructure Management &amp; Delivery Division</text>
<text x="16.7" y="280.7">Designed</text>
<text x="42.7" y="280.7">Checked</text>
<text x="69.7" y="280.7">Scale</text>
<text x="98.5" y="281.4">PRINCIPAL ENGINEER</text>
<text x="154.7" y="276.2">05/11/15</text>
<text x="157.4" y="281.2">Date</text>
<text x="17" y="284.8">RH 2/98</text>
<text x="42.7" y="284.8">DJ 5/14</text>
<text x="42.7" y="284.8">DJ 11/07</text>
<text x="69.7" y="285.2">Not to Scale</text>
<text x="98.5" y="284.8">(Traffic Engineering)</text>
</g>
<g font-size="3.3" fill="#231f20">
<text x="94.8" y="27.9">Flashing lights (optional)</text>
<text x="96.7" y="31.1">if ordered by Principal</text>
</g>
<text font-size="2.8" fill="#231f20" x="181.5" y="279.3">Page 1 of 4</text>
</svg>
